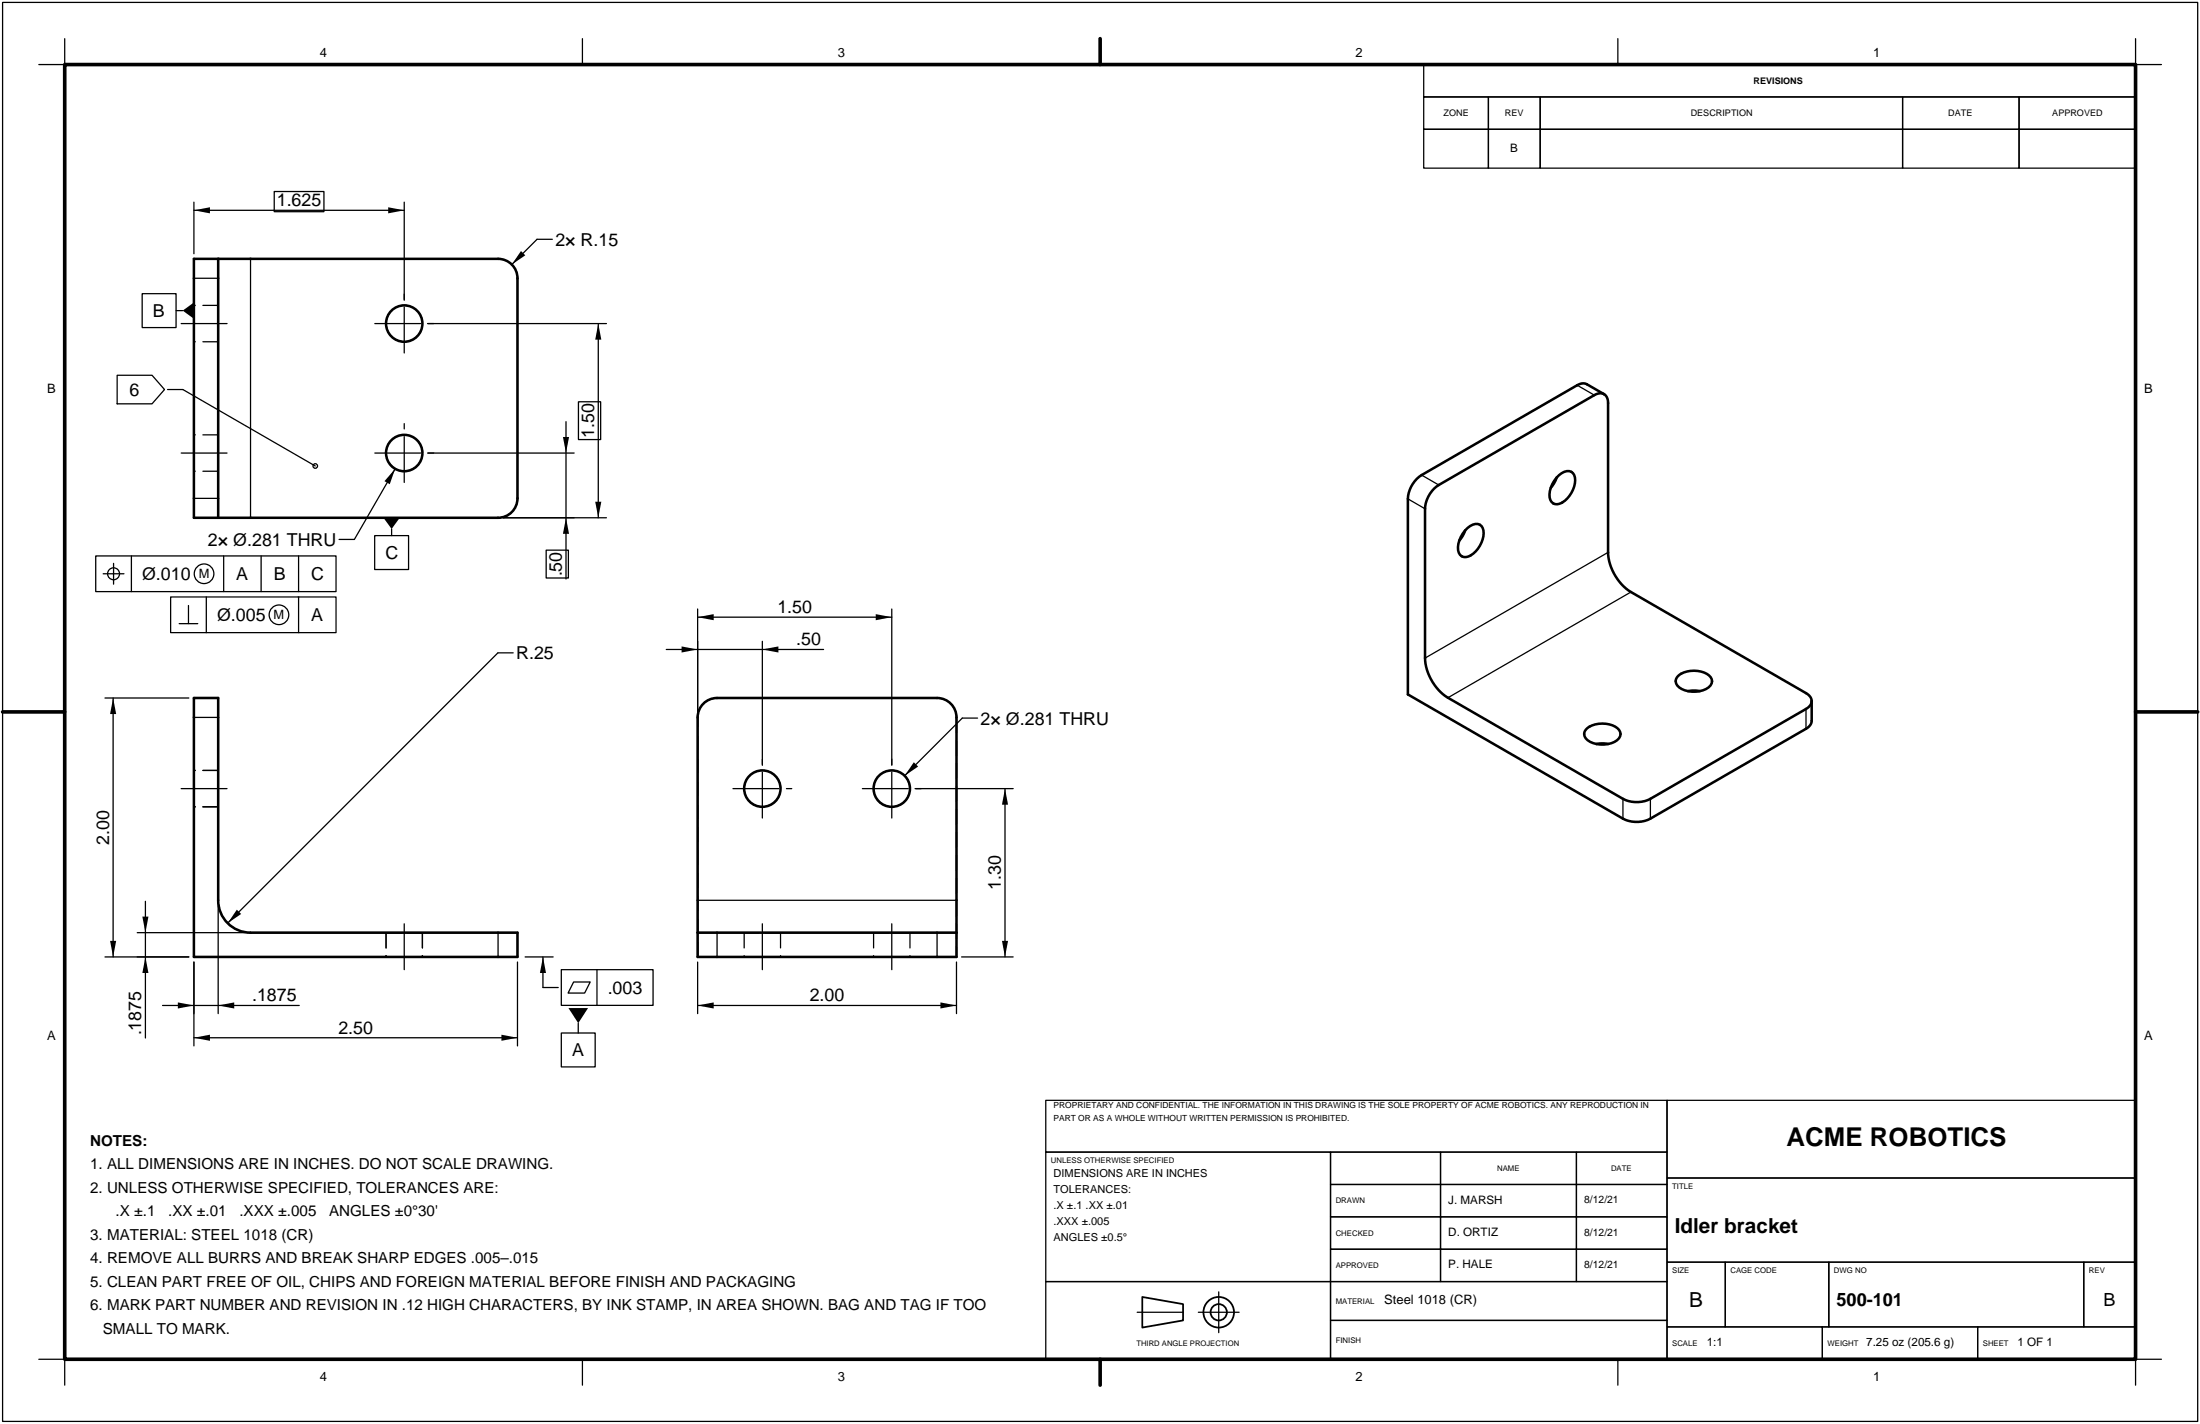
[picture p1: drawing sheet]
<svg xmlns="http://www.w3.org/2000/svg" width="432mm" height="279mm" viewBox="0 0 432 279" stroke-linecap="round" stroke-linejoin="round" font-family="sans-serif">
<g fill="none" stroke="#000" stroke-width=".25" stroke-dasharray="3 1.5">
<path d="M38.1 59.9v3.6M42.8 59.9v3.6M42.8 59.9h-4.7M97.8 50.8h-59.7M101.6 54.6a3.8 3.8 0 0 0-3.8-3.8M38.1 63.5v3.6M38.1 67.1v-7.2M42.8 63.5v3.6M42.8 67.1v-7.2M42.8 67.1h-4.7M38.1 88.9v3.6M38.1 92.5v-7.2"/>
<path d="M38.1 85.3v3.6M42.8 88.9v3.6M42.8 92.5v-7.2M42.8 85.3v3.6M42.8 85.3h-4.7M42.8 92.5h-4.7M101.6 97.8v-43.2M38.1 101.6h59.7M38.1 101.6v-50.8M42.8 101.6v-50.8M97.8 101.6a3.8 3.8 0 0 0 3.8-3.8M38.1 137h4.7"/>
<path d="M38.1 137v3.8M42.8 137v3.8M140.7 137a3.8 3.8 0 0 0-3.8 3.8M140.7 137h43.2M38.1 140.8v47M38.1 158.3v-7.1M38.1 151.2v7.1M42.8 158.3v-7.1M42.8 151.2v7.1M42.8 158.3h-4.7M42.8 151.2h-4.7M187.7 140.8v47"/>
<path d="M187.7 140.8a3.8 3.8 0 0 0-3.8-3.8M42.8 176.6v-35.8M42.8 176.6a6.3 6.3 0 0 0 6.4 6.4M49.2 183h48.6M75.8 183h7.1M75.8 187.8h7.1M75.8 183v4.8M82.9 183h-7.1M82.9 187.8h-7.1M82.9 183v4.8M97.8 187.8h-59.7M97.8 183h3.8"/>
<path d="M97.8 187.8h3.8M101.6 187.8v-4.8M136.9 187.8v-47M136.9 183h50.8M136.9 187.8h50.8M146.1 183h3.5M146.1 187.8h3.5M146.1 183v4.8M149.6 183h3.6M149.6 187.8h3.6M153.2 183h-7.1M153.2 187.8h-7.1"/>
<path d="M153.2 183v4.8M171.5 183h3.5M171.5 187.8h3.5M171.5 183v4.8M175 183h3.6M175 187.8h3.6M178.6 183h-7.1M178.6 187.8h-7.1M178.6 183v4.8"/>
<circle cx="79.3" cy="63.5" r="3.6"/>
<circle cx="79.3" cy="88.9" r="3.6"/>
<circle cx="149.6" cy="154.7" r="3.6"/>
<circle cx="175" cy="154.7" r="3.6"/>
</g>
<g fill="none" stroke="#000" stroke-width=".25">
<path d="M.5 .5h430.8v278.4h-430.8zM12.7 7.6v5.1h-5.1M114.3 7.6v5.1M215.9 7.6v5.1M279.4 12.7h139.8v6.3h-139.8zM279.4 19h12.7v6.4h-12.7zM292.1 19h10.2v6.4h-10.2zM302.3 19h71.1v6.4h-71.1zM317.5 7.6v5.1M373.4 19h22.9v6.4h-22.9zM396.3 19h22.9v6.4h-22.9zM419.2 7.6v5.1h5"/>
<path d="M38.1 39.7v10.1M53.8 37.6h9.8v3.9h-9.8zM79.3 39.7v19.2M279.4 25.4h12.7v7.6h-12.7zM292.1 25.4h10.2v7.6h-10.2zM302.3 25.4h71.1v7.6h-71.1zM373.4 25.4h22.9v7.6h-22.9zM396.3 25.4h22.9v7.6h-22.9zM27.9 57.6h6.7v6.7h-6.7zM38.1 54.6h4.7M38.1 41.3h41.2M49.2 50.8v50.8"/>
<path d="M108.4 47h-3l-4.9 4.9M23 73.6h6.8l2.5 2.8-2.5 2.8h-6.8zM32.9 76.4h3l26 15M34.6 60.9h1.3M83.9 63.5h35.1M113.5 78.8h4.4v7.4h-4.4zM117.4 63.5v38.1M309.6 75.6l3.3 1.9M38.1 97.8h4.7M77.6 92l-8 13.8h-3M83.9 88.9h28.8M111.1 82.7v30.9"/>
<path d="M276.3 97.9l3.4 1.9M279 93.2l3.4 2M18.8 109.1h47.2v7h-47.2zM20.2 112.6h4.1M22.3 110.5v4.1M25.8 109.1v7M33.5 117.1h32.5v7h-32.5zM37 118.8v3.6M40.5 117.1v7M43.9 109.1v7M51.3 109.1v7M58.6 109.1v7"/>
<path d="M58.6 117.1v7M73.5 105.1h6.7v6.6h-6.7zM76.9 103.8v1.3M98.8 101.6h20.2M107.2 107.9h4.4v5.5h-4.4zM136.9 119.5v20.3M175 119.5v30.7M315.6 108.4l-35.9 20.7M320.1 116.2l-35.9 20.7M7.6 139.7h5.1M20.6 137h16.5M22.2 137v50.8"/>
<path d="M35.2 122.4h3.6M100.7 128.1h-3l-53 53M130.8 127.4h30.8M136.9 121.1h38.1M149.6 125.8v24.4M354.5 139.1v3.9M419.2 139.7h5M38.1 140.8h4.7M179.6 154.7h19.3M191.9 140.9h-3l-11.3 11.3M197.3 154.7v33.1M318.5 156.7v3.9"/>
<path d="M323.9 156.7v3.9M28.5 176.8v26.9M42.8 177.6v21.3M136.9 176.6h50.8M20.6 187.8h16.5M26.9 183h21.3M31.9 197.3h26.8M38.1 188.8v16.4M97.8 183v4.8M101.6 188.8v16.4M103.1 187.8h5.5M106.6 187.8v6h3"/>
<path d="M110.2 190.3h18v7h-18zM112.6 192.7h3.2l-1 2.1h-3.3zM117.2 190.3v7M136.9 197.3h50.8M136.9 188.8v10.1M140.7 183v4.8M183.9 183v4.8M187.7 188.8v10.1M188.7 187.8h10.2M38.1 203.6h63.5M110.2 202.7h6.6v6.6h-6.6zM113.5 200.8v1.9"/>
<path d="M205.3 215.9h121.9v10.2h-121.9zM327.2 215.9h92v15.2h-92zM205.3 226.1h55.8v25.4h-55.8zM261.1 226.1h21.6v6.3h-21.6zM261.1 232.4h21.6v6.4h-21.6zM261.1 238.8h21.6v6.3h-21.6zM282.7 226.1h26.7v6.3h-26.7zM282.7 232.4h26.7v6.4h-26.7zM282.7 238.8h26.7v6.3h-26.7zM309.4 226.1h17.8v6.3h-17.8zM309.4 232.4h17.8v6.4h-17.8zM309.4 238.8h17.8v6.3h-17.8z"/>
<path d="M327.2 231.1h92v16.5h-92zM205.3 251.5h55.8v15.2h-55.8zM261.1 245.1h21.6v6.4h-21.6zM261.1 251.5h66.1v7.6h-66.1zM261.1 259.1h66.1v7.6h-66.1zM282.7 245.1h26.7v6.4h-26.7zM309.4 245.1h17.8v6.4h-17.8zM327.2 247.6h11.4v12.7h-11.4zM338.6 247.6h20.3v12.7h-20.3zM358.9 247.6h50.1v12.7h-50.1zM409 247.6h10.2v12.7h-10.2zM7.6 266.7h5.1v5.1"/>
<path d="M114.3 266.7v5.1M215.9 266.7v5.1M317.5 266.7v5.1M327.2 260.3h30.5v6.4h-30.5zM357.7 260.3h30.5v6.4h-30.5zM388.2 260.3h31v6.4h-31zM424.2 266.7h-5v5.1"/>
<circle cx="61.9" cy="91.4" r=".45"/>
<circle cx="22.3" cy="112.6" r="1.17"/>
<circle cx="40.1" cy="112.6" r="1.93"/>
<circle cx="54.8" cy="120.6" r="1.93"/>
</g>
<g fill="none" stroke="#000" stroke-width=".5">
<path d="M42.8 50.8v50.8M42.8 50.8h55a3.8 3.8 0 0 1 3.8 3.8v43.2a3.8 3.8 0 0 1-3.8 3.8h-55M42.8 50.8h-4.7v50.8h4.7M314.8 77.3a1.91 1.91 0 0 0-1.9 .2l-30.5 17.7a5.9 5.9 0 0 0-2.7 4.6v29.3a9.9 9.9 0 0 0 4.5 7.8l34.3 19.8a5.9 5.9 0 0 0 5.4 0l30.6-17.6a1.9 1.9 0 0 0 1.1-1.5M314.8 77.3a1.91 1.91 0 0 1 .8 1.8v29.3a9.9 9.9 0 0 0 4.5 7.8l34.4 19.8a1.91 1.91 0 0 1 1.1 1.6M314.8 77.3l-3.3-1.9a1.91 1.91 0 0 0-1.9 .2l-30.6 17.6a5.9 5.9 0 0 0-2.7 4.7v38.4l42.2 24.3a5.9 5.9 0 0 0 5.4 0l30.6-17.6a1.91 1.91 0 0 0 1.1-1.6v-3.8M305.5 93.7l-.4 1.1-.7 .9M306 93.2a1.92 1.92 0 0 1 2.7-.4 4 4 0 0 1-.7 4.5 3.1 3.1 0 0 1-2.8 1.6 1.6 1.6 0 0 1-1.1-1.9 5.7 5.7 0 0 1 1.9-3.8zM287.6 104.1l-.5 1-.7 1M288 103.6a1.92 1.92 0 0 1 2.8-.4 4 4 0 0 1-.7 4.5 3.1 3.1 0 0 1-2.8 1.6 1.6 1.6 0 0 1-1.1-1.9 5.7 5.7 0 0 1 1.8-3.8zM38.1 137h4.7v39.6a6.4 6.4 0 0 0 6.4 6.4h52.4v4.8h-63.5zM329.3 132.7a5 5 0 0 1 6.5 .2 1.54 1.54 0 0 1-1 2.3 5.2 5.2 0 0 1-5.6-.7 1.32 1.32 0 0 1 .1-1.8z"/>
<path d="M331.3 135.6l1.2-.1 1.1 .1M311.4 143.1a5 5 0 0 1 6.4 .1 1.54 1.54 0 0 1-.9 2.4 5.2 5.2 0 0 1-5.7-.7 1.32 1.32 0 0 1 .2-1.8zM313.3 146l1.2-.1 1.2 .1M136.9 183v-42.2a3.8 3.8 0 0 1 3.8-3.8h43.2a3.8 3.8 0 0 1 3.8 3.8v42.2M136.9 183h50.8M136.9 183v4.8h50.8v-4.8"/>
<circle cx="79.3" cy="63.5" r="3.6"/>
<circle cx="79.3" cy="88.9" r="3.6"/>
<circle cx="149.6" cy="154.7" r="3.6"/>
<circle cx="175" cy="154.7" r="3.6"/>
</g>
<g fill="none" stroke="#000" stroke-width=".25" stroke-dasharray="9 1.5 1.5 1.5">
<path d="M35.6 63.5h9.7M73.6 63.5h11.5M79.3 69.3v-11.6M35.6 88.9h9.7M73.6 88.9h11.5M79.3 94.7v-11.6M35.6 154.7h9.7M143.9 154.7h11.5M169.3 154.7h11.5M149.6 160.5v-11.5M175 160.5v-11.5M79.3 190.3v-9.8"/>
<path d="M149.6 190.3v-9.8M175 190.3v-9.8M223.2 257.5h10M235.2 257.5h8M239.2 261.5v-8"/>
</g>
<g fill="#000">
<path d="M38.1 41.3l3.1-.6v1.2zM76.2 40.7l3.1 .6-3.1 .6zM102.3 49.3l.8 .8-2.6 1.8zM35.9 60.9l2.2-1.6v3.2zM117.4 63.5l.6 3.1h-1.2zM77.6 92l-1.1 3-1-.6zM110.5 85.7h1.2l-.6 3.2zM75.3 101.6h3.2l-1.6 2.2zM111.1 101.6l.6 3.1h-1.2zM116.8 98.4h1.2l-.6 3.2zM22.2 137l.6 3.1h-1.2zM133.8 126.8l3.1 .6-3.1 .6z"/>
<path d="M136.9 121.1l3.2-.6v1.2zM149.6 127.4l3.2-.6v1.2zM171.9 120.5l3.1 .6-3.1 .6zM179.4 149.6l.8 .8-2.6 1.8zM197.3 154.7l.6 3.2h-1.2zM21.6 184.6h1.2l-.6 3.2zM28.5 187.8l.6 3.1h-1.2zM27.9 179.8h1.2l-.6 3.2zM34.9 196.7l3.2 .6-3.2 .6zM42.8 197.3l3.2-.6v1.2zM46.5 178.5l.8 .8-2.6 1.8zM106.6 187.8l.6 3.1h-1.2z"/>
<path d="M111.6 197.8h3.8l-1.9 3zM136.9 197.3l3.2-.6v1.2zM184.6 196.7l3.1 .6-3.1 .6zM196.7 184.6h1.2l-.6 3.2zM38.1 203.6l3.1-.6v1.2zM98.4 203l3.2 .6-3.2 .6z"/>
</g>
<path d="M12.7 12.7h406.5v254h-406.5zM215.9 7.6v5.1M.5 139.7h12.2M419.2 139.7h12.1M215.9 266.7v5.1" fill="none" stroke="#000" stroke-width=".71"/>
<g fill="none" stroke="#000" stroke-width=".35">
<path d="M224.2 254.5l8 1.4v3.2l-8 1.4z"/>
<circle cx="239.2" cy="257.5" r="3"/>
<circle cx="239.2" cy="257.5" r="1.6"/>
</g>
<text font-size="5.1" x="350.6" y="224.8">ACME ROBOTICS</text>
<g font-size="4.1">
<text x="328.7" y="241.8">Idler bracket</text>
<text x="331.5" y="256.5">B</text>
</g>
<g font-size="3.6">
<text x="360.5" y="256.3">500-101</text>
<text x="412.8" y="256.3">B</text>
</g>
<g font-size="3.5">
<text x="54.3" y="40.5">1.625</text>
<text x="109" y="48.2">2× R.15</text>
<text x="30" y="62.2">B</text>
<text x="25.4" y="77.7">6</text>
<text x="116.6" y="85.9" transform="rotate(-90 116.6 85.9)">1.50</text>
<text x="40.8" y="107.1">2× Ø.281 THRU</text>
<text x="27.9" y="113.8">Ø.010</text>
<text x="46.4" y="113.8">A</text>
<text x="53.7" y="113.8">B</text>
<text x="61.1" y="113.8">C</text>
<text x="75.7" y="109.7">C</text>
<text x="110.3" y="113.1" transform="rotate(-90 110.3 113.1)">.50</text>
<text x="42.6" y="121.9">Ø.005</text>
<text x="61.1" y="121.9">A</text>
<text x="152.6" y="120.3">1.50</text>
<text x="101.3" y="129.4">R.25</text>
<text x="156.3" y="126.6">.50</text>
<text x="192.5" y="142.2">2× Ø.281 THRU</text>
<text x="21.4" y="165.8" transform="rotate(-90 21.4 165.8)">2.00</text>
<text x="196.5" y="174.7" transform="rotate(-90 196.5 174.7)">1.30</text>
<text x="49.5" y="196.5">.1875</text>
<text x="119.3" y="195">.003</text>
<text x="158.9" y="196.5">2.00</text>
<text x="27.7" y="203.2" transform="rotate(-90 27.7 203.2)">.1875</text>
<text x="66.4" y="202.8">2.50</text>
<text x="112.3" y="207.3">A</text>
</g>
<g font-size="3">
<text x="17.7" y="224.8">NOTES:</text>
<text x="17.7" y="229.4">1. ALL DIMENSIONS ARE IN INCHES. DO NOT SCALE DRAWING.</text>
<text x="17.7" y="234">2. UNLESS OTHERWISE SPECIFIED, TOLERANCES ARE:</text>
<text x="22.7" y="238.6">.X ±.1</text>
<text x="33" y="238.6">.XX ±.01</text>
<text x="47" y="238.6">.XXX ±.005</text>
<text x="64.6" y="238.6">ANGLES ±0°30'</text>
<text x="17.7" y="243.3">3. MATERIAL: STEEL 1018 (CR)</text>
<text x="17.7" y="247.9">4. REMOVE ALL BURRS AND BREAK SHARP EDGES .005–.015</text>
<text x="17.7" y="257.1">6. MARK PART NUMBER AND REVISION IN .12 HIGH CHARACTERS, BY INK STAMP, IN AREA SHOWN. BAG AND TAG IF TOO</text>
<text x="17.7" y="252.5">5. CLEAN PART FREE OF OIL, CHIPS AND FOREIGN MATERIAL BEFORE FINISH AND PACKAGING</text>
<text x="20.2" y="261.7">SMALL TO MARK.</text>
</g>
<g font-size="2.5">
<text x="62.8" y="11.1">4</text>
<text x="164.4" y="11.1">3</text>
<text x="266" y="11.1">2</text>
<text x="367.6" y="11.1">1</text>
<text x="9.3" y="77.1">B</text>
<text x="420.8" y="77.1">B</text>
<text x="39" y="113.5">M</text>
<text x="53.7" y="121.5">M</text>
<text x="9.3" y="204.1">A</text>
<text x="420.8" y="204.1">A</text>
<text x="271.7" y="255.9">Steel 1018 (CR)</text>
<text x="62.8" y="271">4</text>
<text x="164.4" y="271">3</text>
<text x="266" y="271">2</text>
<text x="367.6" y="271">1</text>
</g>
<g font-size="2.3">
<text x="296.4" y="29.8">B</text>
<text x="284.3" y="236.2">J. MARSH</text>
<text x="284.3" y="242.5">D. ORTIZ</text>
<text x="284.3" y="248.9">P. HALE</text>
<text x="335" y="264.1">1:1</text>
<text x="366.3" y="264.1">7.25 oz (205.6 g)</text>
<text x="396" y="264.1">1 OF 1</text>
</g>
<g font-size="2.2">
<text x="206.8" y="230.9">DIMENSIONS ARE IN INCHES</text>
<text x="206.8" y="234">TOLERANCES:</text>
<text x="206.8" y="237.2">.X ±.1 .XX ±.01</text>
<text x="206.8" y="240.3">.XXX ±.005</text>
<text x="206.8" y="243.4">ANGLES ±0.5°</text>
</g>
<g font-size="2">
<text x="310.9" y="236.1">8/12/21</text>
<text x="310.9" y="242.5">8/12/21</text>
<text x="310.9" y="248.8">8/12/21</text>
</g>
<g font-size="1.8">
<text x="344.2" y="16.5">REVISIONS</text>
<text x="283.3" y="22.8">ZONE</text>
<text x="295.4" y="22.8">REV</text>
<text x="331.8" y="22.8">DESCRIPTION</text>
<text x="382.4" y="22.8">DATE</text>
<text x="402.8" y="22.8">APPROVED</text>
</g>
<g font-size="1.7">
<text x="206.8" y="217.5">PROPRIETARY AND CONFIDENTIAL. THE INFORMATION IN THIS DRAWING IS THE SOLE PROPERTY OF ACME ROBOTICS. ANY REPRODUCTION IN</text>
<text x="206.8" y="219.9">PART OR AS A WHOLE WITHOUT WRITTEN PERMISSION IS PROHIBITED.</text>
</g>
<g font-size="1.5">
<text x="206.3" y="228.2">UNLESS OTHERWISE SPECIFIED</text>
<text x="293.9" y="229.8">NAME</text>
<text x="316.2" y="229.8">DATE</text>
<text x="328.2" y="233.3">TITLE</text>
<text x="262.2" y="236.1">DRAWN</text>
<text x="262.2" y="242.5">CHECKED</text>
<text x="262.2" y="248.8">APPROVED</text>
<text x="328.2" y="249.8">SIZE</text>
<text x="339.6" y="249.8">CAGE CODE</text>
<text x="360" y="249.8">DWG NO</text>
<text x="410" y="249.8">REV</text>
<text x="262.2" y="255.8">MATERIAL</text>
<text x="262.2" y="263.4">FINISH</text>
<text x="223.1" y="264.1">THIRD ANGLE PROJECTION</text>
<text x="328.2" y="264.1">SCALE</text>
<text x="358.7" y="264.1">WEIGHT</text>
<text x="389.2" y="264.1">SHEET</text>
</g>
</svg>
